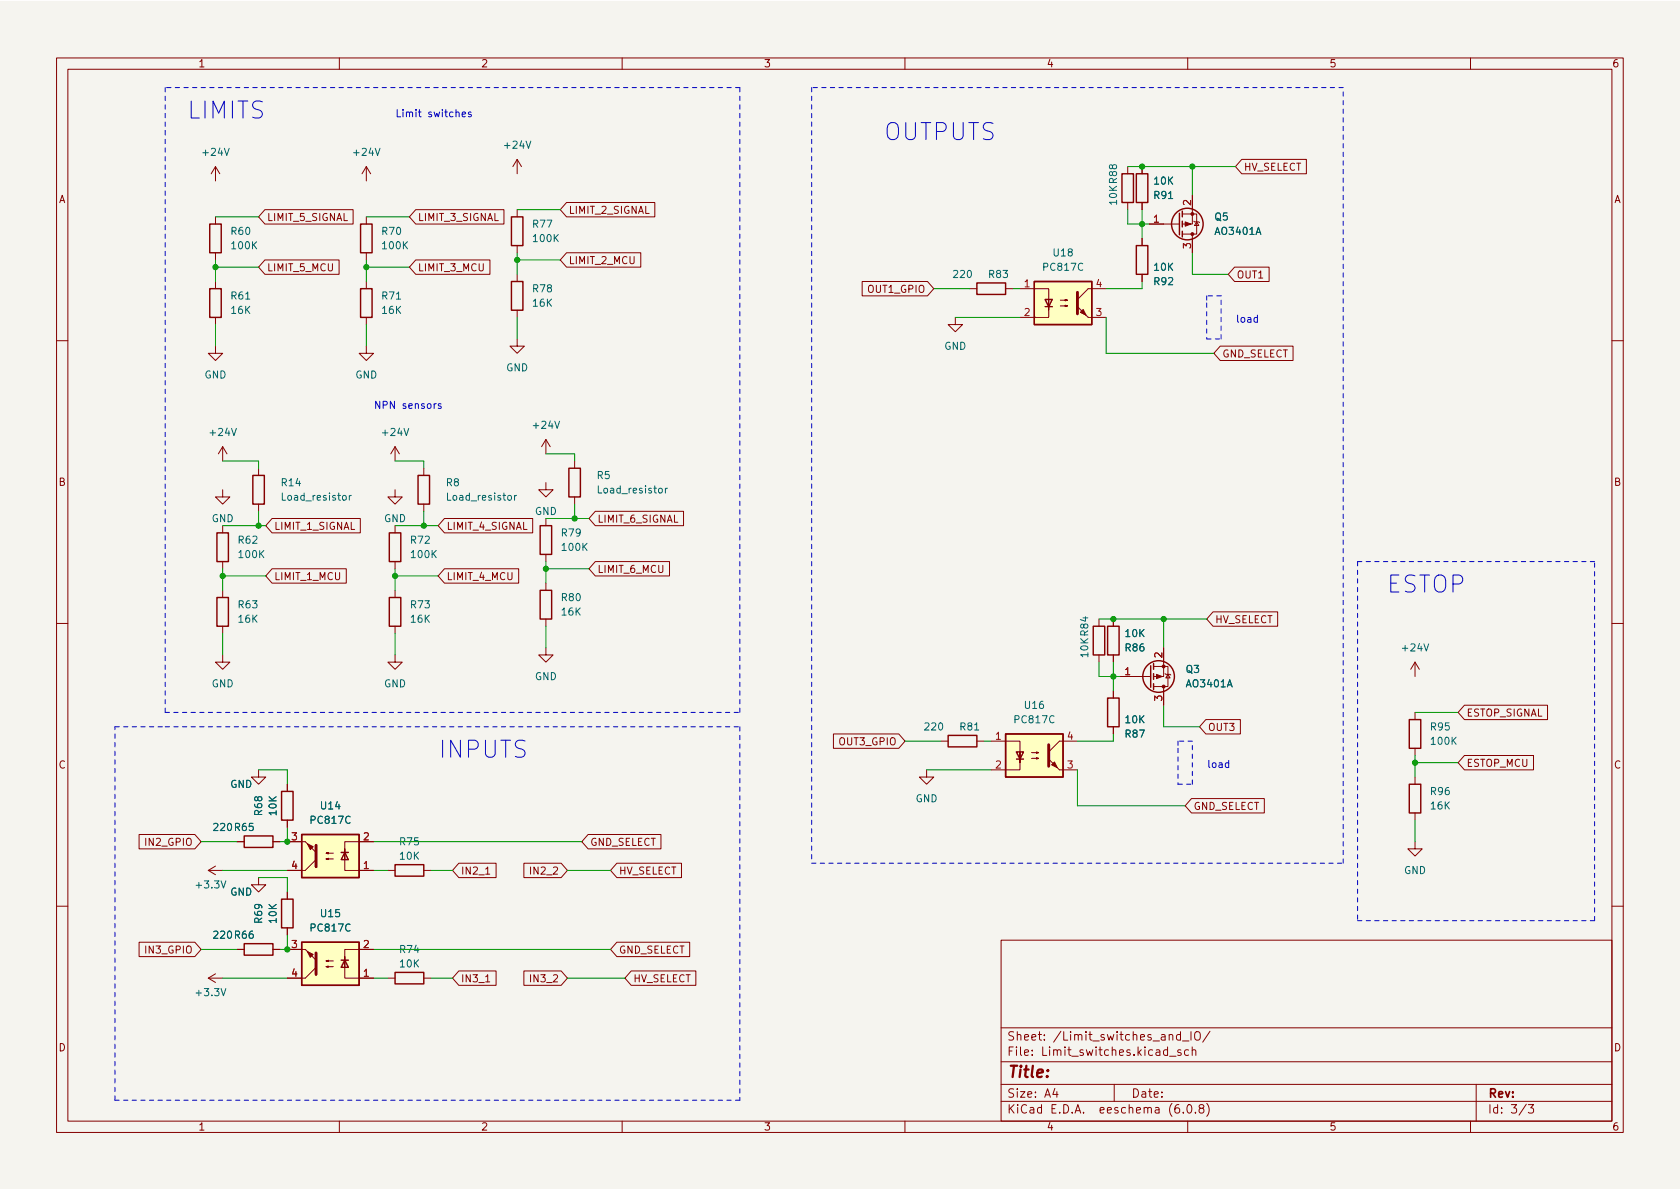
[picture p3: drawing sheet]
<svg xmlns="http://www.w3.org/2000/svg" width="297mm" height="210mm" viewBox="0 0 297 210" stroke-linecap="round" stroke-linejoin="round" font-family="sans-serif">
<path d="M0 .2h297v210.1h-297z" fill="#f5f4ef" stroke="#f5f4ef" stroke-width=".18"/>
<g fill="none" stroke="#840000" stroke-width=".18">
<path d="M10 10.2h277v190.1h-277zM12 12.2h273v186.1h-273zM60 10.2v2M110 10.2v2M160 10.2v2M210 10.2v2M260 10.2v2M38.1 29.5v2.5M38.1 38.3v1.3M38.1 29.5l-.8 1.2M38.1 29.5l.8 1.2M46.8 37.1h15.6v2.5h-15.6l-1.1-1.3z"/>
<path d="M64.8 29.5v2.5M64.8 38.3v1.3M64.8 29.5l-.8 1.2M64.8 29.5l.7 1.2M73.5 37.1h15.6v2.5h-15.6l-1.1-1.3zM91.4 28.2v2.5M91.4 37.1v1.2M91.4 28.2l-.7 1.3M91.4 28.2l.8 1.3M100.2 35.8h15.6v2.5h-15.6l-1.1-1.2zM199.4 29.5v1.2M199.4 35.8v1.3"/>
<path d="M201.9 29.5v1.2M201.9 35.8v1.3M203.2 39.6h5.3M209 37.8h2.6v3.6h-2.6M210.8 34.5v5.1h-1.8M211.1 39.1l.1 .1h.8l.1 .2M211.6 39.2l.4 .7h-.8zM219.6 28.2h11.4v2.5h-11.4l-1.2-1.2zM38.1 44.7v1.3M38.1 49.8v1.2M38.1 56.1v1.3M46.8 46h13.2v2.5h-13.2l-1.1-1.3z"/>
<path d="M64.8 44.7v1.3M64.8 49.8v1.2M64.8 56.1v1.3M73.5 46h13.1v2.5h-13.1l-1.1-1.3zM91.4 59.9v1.3h1.3l-1.3 1.3-1.2-1.3h1.2M91.4 43.4v1.3M91.4 48.5v1.3M91.4 54.9v1.2M100.2 44.7h13.1v2.5h-13.1l-1.1-1.2zM152.4 49.8h11.6l1.1 1.2-1.1 1.3h-11.6zM168.9 56.1v1.3h1.3l-1.3 1.3-1.3-1.3h1.3M171.4 51h1.3"/>
<path d="M177.8 51h1.3M180.3 51h5.1v3.9v-1.9M185.4 54.2v1.9h-5.1M187.5 54.1h1.2l-.4 .1v-.2l.4 .1M187.5 53.1h1.2l-.4 .1v-.2l.4 .1M192.4 56.1h3.2M195.6 51h-3.2l-1.9 2M201.9 42.2v1.2M201.9 48.5v1.3M210.8 41.4v3.3M218.3 47.2h6.1v2.6h-6.1l-1.1-1.3zM10 60.2h2"/>
<path d="M38.1 61.2v1.3h1.3l-1.3 1.2-1.3-1.2h1.3M39.4 79v2.5M39.4 79l-.8 1.3M39.4 79l.7 1.3M64.8 61.2v1.3h1.2l-1.2 1.2-1.3-1.2h1.3M69.8 79v2.5M69.8 79l-.7 1.3M69.8 79l.8 1.3M96.5 77.7l-.7 1.3M96.5 77.7v2.6M96.5 77.7l.8 1.3M215.7 61.2h12.9v2.5h-12.9l-1.1-1.2z"/>
<path d="M285 60.2h2M39.4 86.6v1.3h1.2l-1.2 1.2-1.3-1.2h1.3M39.4 93v1.2M39.4 99.3v1.3M45.7 82.8v1.3M45.7 89.1v1.3M48.1 91.7h15.6v2.5h-15.6l-1.1-1.2zM69.8 86.6v1.3h1.3l-1.3 1.2-1.2-1.2h1.2M69.8 93v1.2M69.8 99.3v1.3M74.9 82.8v1.3M74.9 89.1v1.3"/>
<path d="M78.6 91.7h15.6v2.5h-15.6l-1.1-1.2zM96.5 85.3v1.3h1.3l-1.3 1.3-1.3-1.3h1.3M96.5 91.7v1.3M96.5 98v1.3M101.6 81.5v1.3M101.6 87.9v1.2M105.3 90.4h15.6v2.6h-15.6l-1.2-1.3zM105.3 99.3h13.1v2.5h-13.1l-1.2-1.2zM10 110.2h2M39.4 115.8v1.3h1.2l-1.2 1.3-1.3-1.3h1.3M39.4 104.4v1.3M39.4 110.7v1.3"/>
<path d="M48.1 100.6h13.1v2.5h-13.1l-1.1-1.3zM69.8 115.8v1.3h1.3l-1.3 1.3-1.2-1.3h1.2M69.8 104.4v1.3M69.8 110.7v1.3M78.6 100.6h13.1v2.5h-13.1l-1.1-1.3zM96.5 114.5v1.3h1.3l-1.3 1.3-1.3-1.3h1.3M96.5 103.1v1.3M96.5 109.5v1.2M194.3 109.5v1.2M194.3 115.8v1.3M196.8 109.5v1.2M196.8 115.8v1.3"/>
<path d="M198.1 119.6h5.4M204 117.9h2.5v3.5h-2.5M205.7 114.5v5.1h-1.7M206 119.1l.1 .1h.8l.1 .2M206.5 119.2l.4 .7h-.8zM214.5 108.2h11.4v2.5h-11.4l-1.1-1.2zM250.2 117.1v2.5M250.2 117.1l-.8 1.3M250.2 117.1l.8 1.3M285 110.2h2M45.7 136.1v1.3h1.3l-1.3 1.3-1.3-1.3h1.3M50.8 138.7v1.2"/>
<path d="M147.4 129.8h11.5l1.1 1.3-1.1 1.2h-11.5zM163.8 136.1v1.3h1.3l-1.3 1.3-1.2-1.3h1.2M166.4 131.1h1.2M172.7 131.1h1.3M175.3 131.1h5v3.8v-1.9M180.3 134.2v1.9h-5M182.4 134.1h1.2l-.3 .1v-.2l.3 .1M182.4 133.1h1.2l-.3 .1v-.2l.3 .1M187.3 136.1h3.2M190.5 131.1h-3.2l-1.9 1.9M196.8 122.2v1.2M196.8 128.5v1.3"/>
<path d="M205.7 121.4v3.3M213.2 127.2h6.1v2.6h-6.1l-1.1-1.3zM250.2 126v1.2M250.2 132.3v1.3M250.2 137.4v1.3M258.9 124.7h14.7v2.5h-14.7l-1.1-1.2zM258.9 133.6h12.2v2.5h-12.2l-1.1-1.2zM24.6 147.6h9.8l1.2 1.2-1.2 1.3h-9.8zM36.8 153.9l1.3 .8M36.8 153.9h2.6M38.1 153.2l-1.3 .7M41.9 148.8h1.3"/>
<path d="M45.7 155.2v1.3h1.3l-1.3 1.2-1.3-1.2h1.3M48.3 148.8h1.2M50.8 145v1.3M50.8 157.7v1.3M50.8 148.8h3.2M55.9 152l-1.9 1.9h-3.2M57.7 150.9l.3 .1v-.3l-.3 .2h1.2M57.7 151.9l.3 .1v-.2l-.3 .1h1.2M61 152v-1.9v3.8h5M66 148.8h-5v1.9M68.6 153.9h1.2M74.9 153.9h1.3"/>
<path d="M81.1 152.6h6.6v2.6h-6.6l-1.1-1.3zM85.9 154.6h.7M92.6 152.6h6.6l1.1 1.3-1.1 1.3h-6.6zM104 147.6h12.9v2.5h-12.9l-1.1-1.3zM109.1 152.6h11.4v2.6h-11.4l-1.2-1.3zM210.7 141.2h12.8v2.6h-12.8l-1.2-1.3zM250.2 148.8v1.3h1.3l-1.3 1.3-1.3-1.3h1.3M250.2 143.8v1.2M10 160.2h2M24.6 166.6h9.8l1.2 1.3-1.2 1.3h-9.8zM36.8 173h2.6M36.8 173l1.3 .7"/>
<path d="M38.1 172.2l-1.3 .8M41.9 167.9h1.3M48.3 167.9h1.2M50.8 164.1v1.2M50.8 167.9h3.2M55.9 171.1l-1.9 1.9h-3.2M57.7 169.9l.3 .1v-.2l-.3 .1h1.2M57.7 170.9l.3 .2v-.3l-.3 .1h1.2M61 171.1v-1.9v3.8h5M66 167.9h-5v1.9M68.6 173h1.2M74.9 173h1.3"/>
<path d="M81.1 171.7h6.6v2.5h-6.6l-1.1-1.2zM85.9 173.6h.7M92.6 171.7h6.6l1.1 1.3-1.1 1.2h-6.6zM109.1 166.6h12.8v2.6h-12.8l-1.2-1.3zM111.6 171.7h11.4v2.5h-11.4l-1.1-1.2zM177 166.3h108v32h-108zM285 160.2h2M60 198.3v2M110 198.3v2M160 198.3v2M177 194.8h108M177 191.8h108"/>
<path d="M177 187.8h108M177 181.8h108M186.5 192.5l-.4 1h1M186.9 193v1M197 191.8v3M206.8 186.8h1.1M208.4 195.3a.59 .59 0 0 0-.7 .7v.5l.2 .3h.4l.2-.1 .1-.5-.2-.2-.4-.1-.3 .3M208.7 183l-.4-.1-.3 .3v.4l.1 .3h.6M208.7 182.4v1.5M208.8 185.7l-.4-.1-.2 .2 .1 .3 .5 .1v.4h-.6M209.1 184.1h1.1M209.2 196.7v.1"/>
<path d="M210 198.3v2M210.1 195.4l.1-.1a.81 .81 0 0 1 .6 .7 .81 .81 0 0 1-.3 .8h-.1a.81 .81 0 0 1-.6-.6 .81 .81 0 0 1 .3-.8zM210.1 185.7l-.4-.1-.3 .3v.4l.2 .3h.5M210.6 182.4v1.5M210.8 185.8l.2-.2 .4 .1v.9M210.8 185.1v1.5M211.4 196.7v.1M211.4 182.5a.5 .5 0 0 1 .6 0 .5 .5 0 0 1 .2 .4v.5a.5 .5 0 0 1-.5 .6 .5 .5 0 0 1-.5-.6v-.5zM212.3 196l-.3-.3 .1-.2 .2-.2 .4 .1 .2 .2-.1 .2-.7 .2-.1 .3 .1 .4 .2 .1h.3l.3-.3v-.2l-.3-.3M213.4 195.1a1.72 1.72 0 0 1 0 2.3M213.9 182.4l-1.3 1.9M260 198.3v2"/>
<path d="M261 191.8v6.5M269.9 195.3l-1.3 1.9M270.2 195.3h1l-.6 .6 .5 .1v.7l-.2 .1h-.5l-.2-.1"/>
</g>
<g fill="none" stroke="#840000" stroke-width=".25">
<path d="M37.1 39.6h2v5.1h-2zM63.8 39.6h2v5.1h-2zM90.4 38.3h2.1v5.1h-2.1zM198.4 30.7h2v5.1h-2zM200.9 30.7h2v5.1h-2zM208.5 37.7v3.8M209 37.3v1M209 39.1v1M37.1 51h2v5.1h-2zM63.8 51h2v5.1h-2zM90.4 49.8h2.1v5.1h-2.1zM172.7 50h5.1v2.1h-5.1z"/>
<path d="M182.9 49.8h10.1v7.6h-10.1zM184.8 53h1.3l-.7 1.2zM184.8 54.2h1.3M200.9 43.4h2v5.1h-2zM209 40.9v1M38.4 94.2h2v5.1h-2zM44.7 84.1h2v5h-2zM68.8 94.2h2.1v5.1h-2.1zM73.9 84.1h2v5h-2zM95.5 93h2v5h-2zM100.6 82.8h2v5.1h-2zM38.4 105.7h2v5h-2z"/>
<path d="M68.8 105.7h2.1v5h-2.1zM95.5 104.4h2v5.1h-2zM193.3 110.7h2v5.1h-2zM195.8 110.7h2.1v5.1h-2.1zM203.5 117.7v3.8M204 117.3v1.1M204 119.1v1M49.8 139.9h2v5.1h-2zM167.6 130h5.1v2.1h-5.1zM177.8 129.8h10.2v7.6h-10.2zM179.7 133h1.3l-.7 1.2zM179.7 134.2h1.3"/>
<path d="M195.8 123.4h2.1v5.1h-2.1zM204 120.9v1M249.2 138.7h2v5.1h-2zM249.2 127.2h2v5.1h-2zM43.2 147.8h5.1v2.1h-5.1zM49.8 159h2v5.1h-2zM53.3 147.6h10.2v7.6h-10.2zM60.3 150.7h1.3M61 150.7l.6 1.3h-1.3zM69.8 152.9h5.1v2h-5.1zM43.2 166.9h5.1v2h-5.1zM53.3 166.6h10.2v7.6h-10.2z"/>
<path d="M60.3 169.8h1.3M61 169.8l.6 1.3h-1.3zM69.8 172h5.1v2h-5.1z"/>
<circle cx="209.9" cy="39.6" r="2.79"/>
<circle cx="204.9" cy="119.6" r="2.79"/>
</g>
<g fill="#ffffc2" stroke="#ffffc2" stroke-width=".18">
<path d="M177.8 129.8h10.2v7.6h-10.2z"/>
<path d="M182.9 49.8h10.1v7.6h-10.1z"/>
<path d="M53.3 166.6h10.2v7.6h-10.2z"/>
<path d="M53.3 147.6h10.2v7.6h-10.2z"/>
</g>
<g fill="#840000" stroke="#840000" stroke-width=".18">
<path d="M185.4 134.2l1.9 1.9z"/>
<path d="M185.9 135.2l.5-.5 .5 1.1z"/>
<path d="M209.5 39.2l1.1 .4-1.1 .4z"/>
<path d="M190.5 54.2l1.9 1.9z"/>
<path d="M191.5 54.7l.5 1-1-.5z"/>
<path d="M54 167.9l1.9 1.9z"/>
<path d="M54.4 168.3l1 .5-.5 .5z"/>
<path d="M54 148.8l1.9 1.9z"/>
<path d="M54.4 149.2l1 .5-.5 .5z"/>
<path d="M204.5 119.2l1 .4-1 .4z"/>
<circle cx="210.8" cy="37.8" r=".25"/>
<circle cx="210.8" cy="41.4" r=".25"/>
<circle cx="205.7" cy="117.9" r=".25"/>
<circle cx="205.7" cy="121.4" r=".25"/>
</g>
<path d="M190.5 51.7v3.8M185.4 131.7v3.8M55.9 149.5v3.8M55.9 168.5v3.8" fill="none" stroke="#840000" stroke-width=".51"/>
<path d="M61.8 87.6v.9M62.1 87.6l-.3 .2M91 87.6v.9M91.3 87.6l-.3 .2M117.6 86.3v.9M118 86.3l-.4 .3" fill="none" stroke="#006464" stroke-width=".18"/>
<path d="M83.3 19.9l-.3-.1-.2 .2 .1 .2 .4 .1v.3h-.5M81.7 20.2l.6-.1v-.2l-.4-.1-.2 .2 .1 .6h.5M222.3 56.2l-.3-.1-.3 .3 .1 .5h.5M222.3 55.7v1.3M77.1 71.4l-.3 .2M78 71.4h-.3l-.2 .2v.1l.5 .2v.3h-.5M217.2 134.9h-.3l-.3 .2 .2 .6h.4M217.2 134.5v1.2" fill="none" stroke="#0000c2" stroke-width=".18"/>
<g fill="none" stroke="#0000c2" stroke-width=".18" stroke-dasharray=".8 .8">
<path d="M29.2 15.5v7.6M130.8 15.5h-101.6M143.5 15.5v137.1M237.5 15.5h-94M29.2 23.1v102.9M213.4 53.6v6.3M213.4 52.3v1.3M213.4 59.9h2.5M215.9 52.3h-2.5M215.9 59.9v-7.6M240 99.3h41.9M240 99.3v7.6"/>
<path d="M240 106.9v55.9M20.3 128.5h8.9M29.2 126h101.6M29.2 128.5h101.6M130.8 126v-110.5M130.8 128.5v66.1M208.3 131.1v1.2M208.3 132.3v6.4M208.3 138.7h2.5M210.8 131.1h-2.5M210.8 138.7v-7.6M143.5 152.6h94"/>
<path d="M237.5 152.6v-137.1M240 162.8h41.9M281.9 162.8v-63.5M20.3 194.6v-66.1M130.8 194.6h-110.5"/>
</g>
<g fill="none" stroke="#009600" stroke-width=".18">
<path d="M38.1 38.3h7.6M64.8 38.3h7.6M91.4 37.1h7.7M199.4 37.1v2.5h3.8M199.4 29.5h19M201.9 37.1v5.1M210.8 29.5v5M38.1 47.2h7.6M38.1 46v3.8M38.1 57.4v3.8M64.8 46v3.8M64.8 57.4v3.8"/>
<path d="M64.8 47.2h7.6M91.4 44.7v3.8M91.4 56.1v3.8M91.4 46h7.7M165.1 51h6.3M168.9 56.1h11.4M179.1 51h1.2M195.6 56.1v6.4h19M201.9 49.8v1.2h-6.3M210.8 44.7v3.8h6.4M39.4 81.5h6.3v1.3M39.4 93h7.6"/>
<path d="M45.7 90.4v2.6M69.8 81.5h5.1v1.3M69.8 93h7.7M74.9 90.4v2.6M96.5 99.3v3.8M96.5 80.3h5.1v1.2M96.5 91.7h7.6M101.6 89.1v2.6M39.4 101.8h7.6M39.4 100.6v3.8M39.4 112v3.8M69.8 101.8h7.7"/>
<path d="M69.8 100.6v3.8M69.8 112v3.8M96.5 110.7v3.8M96.5 100.6h7.6M194.3 117.1v2.5h3.8M194.3 109.5h19.1M196.8 117.1v5.1M205.7 109.5v5M45.7 136.1h5.1v2.6M160 131.1h6.4M163.8 136.1h11.5M174 131.1h1.3"/>
<path d="M190.5 136.1v6.4h19M196.8 129.8v1.3h-6.3M205.7 124.7v3.8h6.4M250.2 133.6v3.8M250.2 126h7.6M250.2 134.9h7.6M35.6 148.8h6.3M39.4 153.9h11.4M45.7 155.2h5.1v2.5M50.8 146.3v2.5h-1.3M66 153.9h2.6M66 148.8h36.9"/>
<path d="M76.2 153.9h3.8M100.3 153.9h7.6M250.2 145v3.8M35.6 167.9h6.3M39.4 173h11.4M50.8 165.3v2.6h-1.3M66 173h2.6M66 167.9h41.9M76.2 173h3.8M100.3 173h10.2"/>
</g>
<g fill="#009600" stroke="#009600" stroke-width=".18">
<circle cx="50.8" cy="167.9" r=".46"/>
<circle cx="50.8" cy="148.8" r=".46"/>
<circle cx="196.8" cy="119.6" r=".46"/>
<circle cx="250.2" cy="134.9" r=".46"/>
<circle cx="101.6" cy="91.7" r=".46"/>
<circle cx="91.4" cy="46" r=".46"/>
<circle cx="201.9" cy="39.6" r=".46"/>
<circle cx="210.8" cy="29.5" r=".46"/>
<circle cx="201.9" cy="29.5" r=".46"/>
<circle cx="39.4" cy="101.8" r=".46"/>
<circle cx="64.8" cy="47.2" r=".46"/>
<circle cx="38.1" cy="47.2" r=".46"/>
<circle cx="45.7" cy="93" r=".46"/>
<circle cx="69.8" cy="101.8" r=".46"/>
<circle cx="205.7" cy="109.5" r=".46"/>
<circle cx="196.8" cy="109.5" r=".46"/>
<circle cx="96.5" cy="100.6" r=".46"/>
<circle cx="74.9" cy="93" r=".46"/>
</g>
<g font-size="4.2" fill="#0000c2">
<text x="33" y="21">LIMITS</text>
<text x="156.2" y="24.8">OUTPUTS</text>
<text x="245.1" y="104.8">ESTOP</text>
<text x="77.5" y="134">INPUTS</text>
</g>
<text font-size="2.8" fill="#840000" x="178" y="190.6">Title:</text>
<g font-size="2.1" fill="#840000">
<text x="178" y="184">Sheet: /Limit_switches_and_IO/</text>
<text x="178" y="186.7">File: Limit_switches.kicad_sch</text>
<text x="178" y="196.9">KiCad E.D.A. eeschema (6.0.8)</text>
<text x="178" y="194.1">Size: A4</text>
<text x="200" y="194.1">Date:</text>
<text x="263" y="194.1">Rev:</text>
<text x="263" y="196.9">Id: 3/3</text>
</g>
<g font-size="1.8" fill="#840000">
<text x="35" y="11.9">1</text>
<text x="85" y="11.9">2</text>
<text x="135" y="11.9">3</text>
<text x="185" y="11.9">4</text>
<text x="235" y="11.9">5</text>
<text x="285" y="11.9">6</text>
<text x="10.3" y="35.9">A</text>
<text x="219.9" y="30.2">HV_SELECT</text>
<text x="285.3" y="35.9">A</text>
<text x="47.1" y="39.1">LIMIT_5_SIGNAL</text>
<text x="73.8" y="39.1">LIMIT_3_SIGNAL</text>
<text x="100.5" y="37.8">LIMIT_2_SIGNAL</text>
<text x="47.1" y="48">LIMIT_5_MCU</text>
<text x="73.8" y="48">LIMIT_3_MCU</text>
<text x="100.5" y="46.7">LIMIT_2_MCU</text>
<text x="153.5" y="51.8">OUT1_GPIO</text>
<text x="218.6" y="49.2">OUT1</text>
<text x="216.1" y="63.2">GND_SELECT</text>
<text x="10.3" y="85.9">B</text>
<text x="285.3" y="85.9">B</text>
<text x="48.4" y="93.7">LIMIT_1_SIGNAL</text>
<text x="78.9" y="93.7">LIMIT_4_SIGNAL</text>
<text x="105.6" y="92.4">LIMIT_6_SIGNAL</text>
<text x="105.6" y="101.3">LIMIT_6_MCU</text>
<text x="48.4" y="102.6">LIMIT_1_MCU</text>
<text x="78.9" y="102.6">LIMIT_4_MCU</text>
<text x="214.8" y="110.2">HV_SELECT</text>
<text x="148.5" y="131.8">OUT3_GPIO</text>
<text x="213.5" y="129.2">OUT3</text>
<text x="259.2" y="126.7">ESTOP_SIGNAL</text>
<text x="10.3" y="135.9">C</text>
<text x="259.2" y="135.6">ESTOP_MCU</text>
<text x="285.3" y="135.9">C</text>
<text x="211" y="143.2">GND_SELECT</text>
<text x="26" y="149.6">IN2_GPIO</text>
<text x="104.3" y="149.6">GND_SELECT</text>
<text x="81.4" y="154.6">IN2_1</text>
<text x="94.2" y="154.6">IN2_2</text>
<text x="109.4" y="154.6">HV_SELECT</text>
<text x="26" y="168.6">IN3_GPIO</text>
<text x="81.4" y="173.7">IN3_1</text>
<text x="94.2" y="173.7">IN3_2</text>
<text x="109.4" y="168.6">GND_SELECT</text>
<text x="111.9" y="173.7">HV_SELECT</text>
<text x="10.3" y="185.9">D</text>
<text x="285.3" y="185.9">D</text>
<text x="35" y="199.9">1</text>
<text x="85" y="199.9">2</text>
<text x="135" y="199.9">3</text>
<text x="185" y="199.9">4</text>
<text x="235" y="199.9">5</text>
<text x="285" y="199.9">6</text>
</g>
<g font-size="1.8" fill="#0000c2">
<text x="69.8" y="20.7">Limit switches</text>
<text x="218.4" y="57">load</text>
<text x="66" y="72.3">NPN sensors</text>
<text x="213.4" y="135.8">load</text>
</g>
<g font-size="1.8" fill="#006464">
<text x="36" y="27.6">+24V</text>
<text x="62.7" y="27.6">+24V</text>
<text x="89.4" y="26.3">+24V</text>
<text x="204.1" y="35.2">R91</text>
<text x="204.1" y="32.6">10K</text>
<text x="40.9" y="41.5">R60</text>
<text x="67.6" y="41.5">R70</text>
<text x="94.3" y="40.3">R77</text>
<text x="197.5" y="36.2" transform="rotate(-90 197.5 36.2)">10K R88</text>
<text x="214.8" y="39">Q5</text>
<text x="215" y="41.5">AO3401A</text>
<text x="41.1" y="44.1">100K</text>
<text x="67.7" y="44.1">100K</text>
<text x="94.4" y="42.8">100K</text>
<text x="184.6" y="47.9">PC817C</text>
<text x="186.3" y="45.3">U18</text>
<text x="204.1" y="47.9">10K</text>
<text x="40.9" y="53">R61</text>
<text x="67.6" y="53">R71</text>
<text x="94.3" y="51.7">R78</text>
<text x="168.7" y="49.1">220</text>
<text x="174.9" y="49.1">R83</text>
<text x="204.1" y="50.4">R92</text>
<text x="40.9" y="55.5">16K</text>
<text x="67.6" y="55.5">16K</text>
<text x="94.3" y="54.2">16K</text>
<text x="89.5" y="65.7">GND</text>
<text x="166.9" y="61.8">GND</text>
<text x="36.1" y="66.9">GND</text>
<text x="62.8" y="66.9">GND</text>
<text x="37.3" y="77.1">+24V</text>
<text x="67.8" y="77.1">+24V</text>
<text x="94.4" y="75.8">+24V</text>
<text x="49.8" y="86">R14</text>
<text x="50.1" y="88.5">Load_resistor</text>
<text x="78.9" y="86">R8</text>
<text x="79.3" y="88.5">Load_resistor</text>
<text x="105.6" y="84.7">R5</text>
<text x="106" y="87.2">Load_resistor</text>
<text x="37.4" y="92.3">GND</text>
<text x="67.9" y="92.3">GND</text>
<text x="94.6" y="91.1">GND</text>
<text x="99.4" y="94.9">R79</text>
<text x="42.2" y="96.1">R62</text>
<text x="42.3" y="98.7">100K</text>
<text x="72.7" y="96.1">R72</text>
<text x="72.8" y="98.7">100K</text>
<text x="99.5" y="97.4">100K</text>
<text x="42.2" y="107.6">R63</text>
<text x="72.7" y="107.6">R73</text>
<text x="99.4" y="106.3">R80</text>
<text x="42.2" y="110.1">16K</text>
<text x="72.7" y="110.1">16K</text>
<text x="99.4" y="108.8">16K</text>
<text x="199" y="112.6">10K</text>
<text x="192.4" y="116.2" transform="rotate(-90 192.4 116.2)">10K R84</text>
<text x="199" y="115.2">R86</text>
<text x="209.7" y="119">Q3</text>
<text x="248.1" y="115.2">+24V</text>
<text x="37.4" y="121.5">GND</text>
<text x="67.9" y="121.5">GND</text>
<text x="94.6" y="120.3">GND</text>
<text x="181.3" y="125.3">U16</text>
<text x="209.9" y="121.5">AO3401A</text>
<text x="163.6" y="129.2">220</text>
<text x="169.8" y="129.2">R81</text>
<text x="179.5" y="127.9">PC817C</text>
<text x="199" y="130.4">R87</text>
<text x="199" y="127.9">10K</text>
<text x="253" y="129.2">R95</text>
<text x="253.1" y="131.7">100K</text>
<text x="40.7" y="139.3">GND</text>
<text x="56.8" y="143.1">U14</text>
<text x="161.9" y="141.9">GND</text>
<text x="253" y="140.6">R96</text>
<text x="253" y="143.1">16K</text>
<text x="37.9" y="146.9">220 R65</text>
<text x="46.4" y="144.1" transform="rotate(-90 46.4 144.1)">R68</text>
<text x="48.9" y="144.1" transform="rotate(-90 48.9 144.1)">10K</text>
<text x="55.1" y="145.7">PC817C</text>
<text x="70.8" y="149.5">R75</text>
<text x="70.8" y="152">10K</text>
<text x="248.2" y="154.6">GND</text>
<text x="34.9" y="157.1">+3.3V</text>
<text x="40.7" y="158.4">GND</text>
<text x="37.9" y="166">220 R66</text>
<text x="46.4" y="163.2" transform="rotate(-90 46.4 163.2)">R69</text>
<text x="48.9" y="163.2" transform="rotate(-90 48.9 163.2)">10K</text>
<text x="55.1" y="164.7">PC817C</text>
<text x="56.8" y="162.2">U15</text>
<text x="70.8" y="168.5">R74</text>
<text x="70.8" y="171.1">10K</text>
<text x="34.9" y="176.1">+3.3V</text>
</g>
<g font-size="1.8" fill="#a90000">
<text x="204" y="39.4">1</text>
<text x="210.6" y="36.3" transform="rotate(-90 210.6 36.3)">2</text>
<text x="210.6" y="43.9" transform="rotate(-90 210.6 43.9)">3</text>
<text x="181.1" y="50.8">1</text>
<text x="193.8" y="50.8">4</text>
<text x="181.1" y="55.9">2</text>
<text x="193.8" y="55.9">3</text>
<text x="198.9" y="119.4">1</text>
<text x="205.5" y="116.3" transform="rotate(-90 205.5 116.3)">2</text>
<text x="205.5" y="123.9" transform="rotate(-90 205.5 123.9)">3</text>
<text x="176" y="130.8">1</text>
<text x="188.7" y="130.8">4</text>
<text x="176" y="135.9">2</text>
<text x="188.7" y="135.9">3</text>
<text x="51.6" y="148.6">3</text>
<text x="64.3" y="148.6">2</text>
<text x="51.6" y="153.7">4</text>
<text x="64.3" y="153.7">1</text>
<text x="51.6" y="167.6">3</text>
<text x="64.3" y="167.6">2</text>
<text x="51.6" y="172.7">4</text>
<text x="64.3" y="172.7">1</text>
</g>
</svg>
